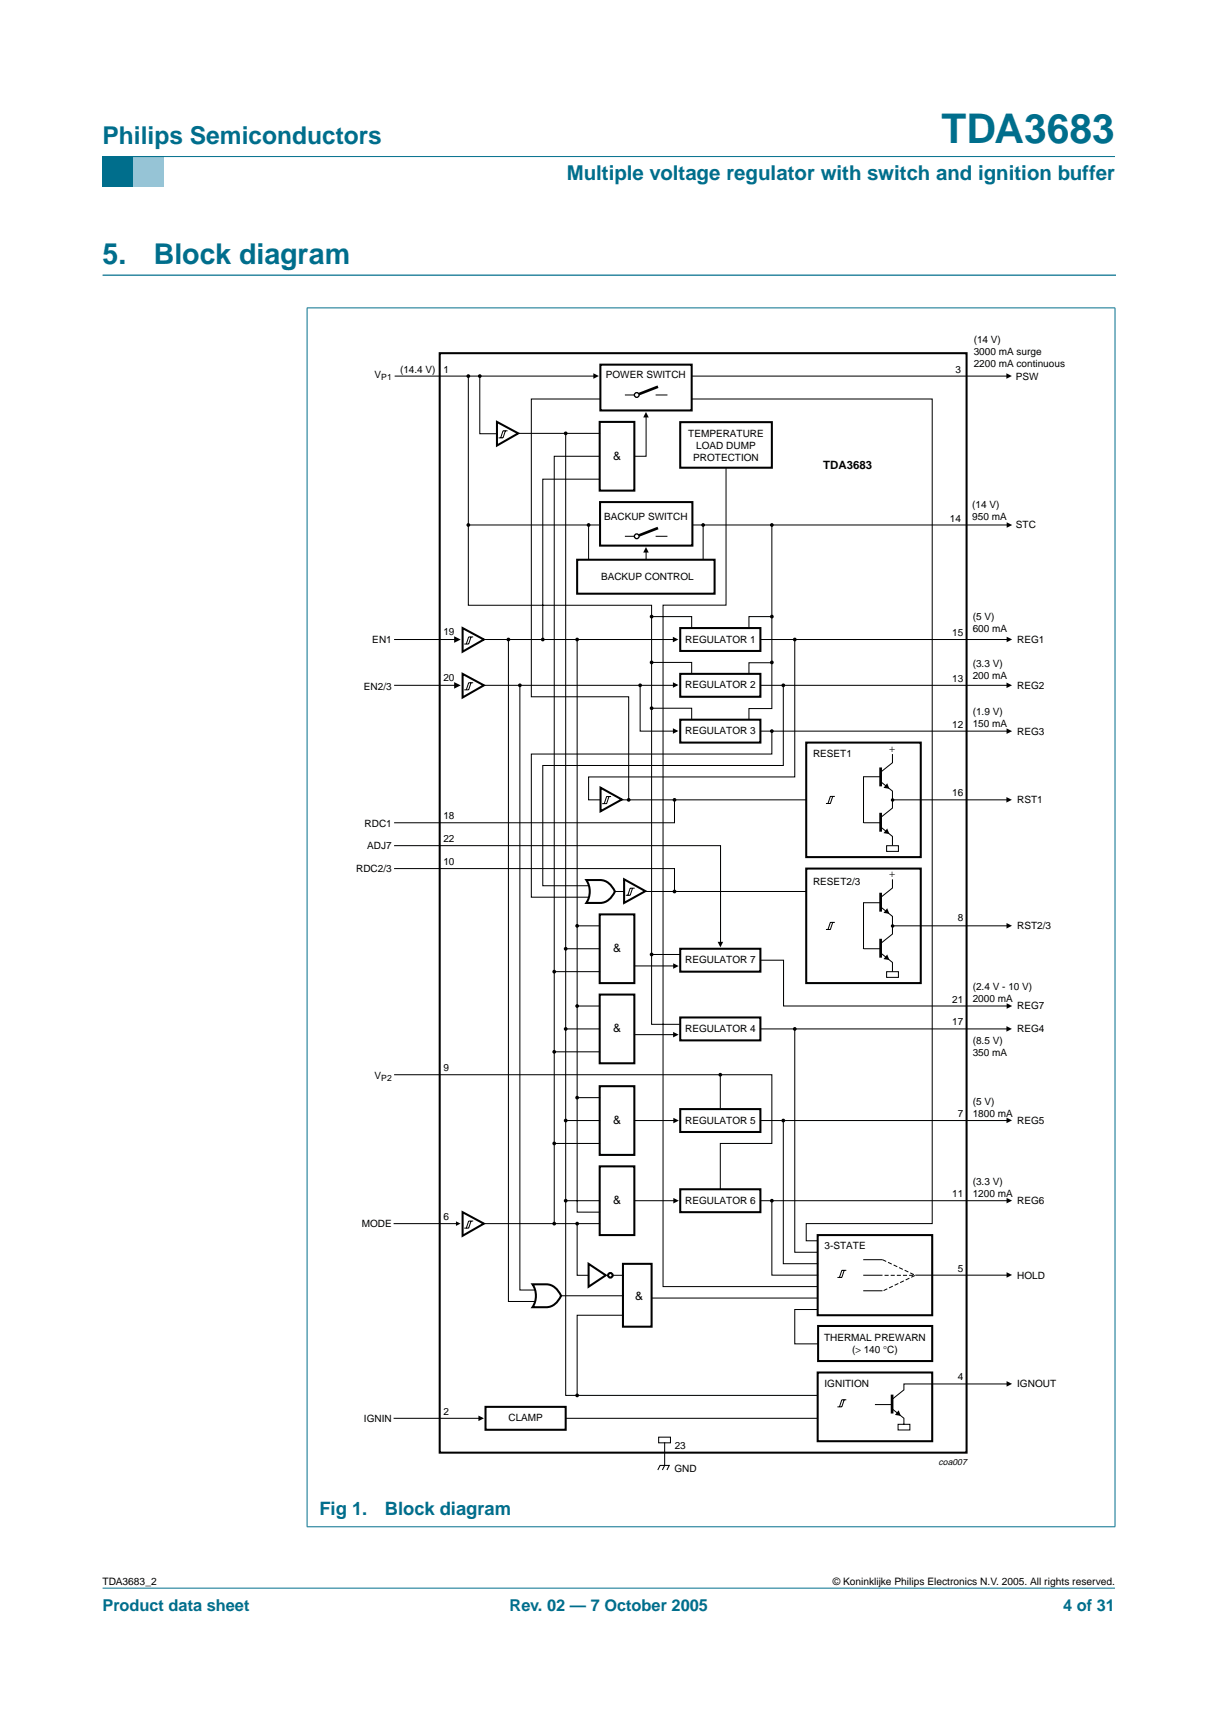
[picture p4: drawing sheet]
<svg xmlns="http://www.w3.org/2000/svg" width="210mm" height="297mm" viewBox="0 0 210 297" stroke-linecap="round" stroke-linejoin="round" font-family="sans-serif">
<path d="M17.7 273.9h174.6z" fill="#006e8c" stroke="#006e8c" stroke-width=".17"/>
<path d="M17.7 27h5.3v5.3h-5.3z" fill-rule="evenodd" fill="#006e8c"/>
<path d="M23 27h5.3v5.3h-5.3z" fill-rule="evenodd" fill="#96c4d6"/>
<g fill="#006e8c" stroke="#006e8c" stroke-width=".17">
<path d="M17.7 27h174.6z"/>
<path d="M53 53.2v210.1z"/>
<path d="M192.3 53.2v210.1z"/>
<path d="M52.9 53.1h139.5z"/>
<path d="M52.9 263.4h139.5z"/>
</g>
<path d="M17.7 47.5h174.7" fill="none" stroke="#006e8c" stroke-width=".21"/>
<g fill="#000">
<path d="M153 135.1l.4 1-1-.2zM153 142.9l.4 1-1-.2zM153 156.7l.4 .9-1-.1zM116.1 166.2l1 .4-1 .5zM78.6 210.7l.8 .4-.8 .4zM82.5 244.2l1 .5-1 .4z"/>
<circle cx="154" cy="138" r=".31"/>
</g>
<path d="M97.6 74.8v165.9h43.4M106.1 153.8h1.5M109.4 166.6h7.2M68 211.1h10.9M99.5 211.1v8.9h2M105.7 220h1.7M68 244.7h15.1" fill="none" stroke="#000" stroke-width=".18"/>
<g fill="none" stroke="#000" stroke-width=".35">
<path d="M75.8 60.9h90.9v189.7h-90.9zM85.7 72.8l3.7 2-3.7 2.1zM103.4 72.8h6v11.8h-6zM103.6 62.9h15.7v7.9h-15.7zM117.3 72.8h15.8v7.9h-15.8zM79.8 108.3l3.7 2-3.7 2.1zM79.8 116.2l3.7 2-3.7 2.1zM117.3 108.3h13.9v4h-13.9zM103.6 135.9l3.6 2-3.6 2zM101.1 151.8h2.4a2.96 2.96 0 0 1 2.6 2 2.97 2.97 0 0 1-2.6 2h-2.4a3.6 3.6 0 0 0 0-4zM101.5 218l3 2-3 2z"/>
<circle cx="105.3" cy="220" r=".4"/>
</g>
<g fill="#000" stroke="#000" stroke-width=".25">
<circle cx="80.8" cy="64.9" r=".2"/>
<circle cx="82.8" cy="64.9" r=".2"/>
<circle cx="97.6" cy="74.8" r=".2"/>
<circle cx="80.8" cy="90.6" r=".2"/>
<circle cx="101.5" cy="90.6" r=".2"/>
<circle cx="121.3" cy="90.6" r=".2"/>
<circle cx="133.1" cy="90.6" r=".2"/>
<circle cx="87.7" cy="110.3" r=".2"/>
<circle cx="89.7" cy="118.2" r=".2"/>
<circle cx="93.6" cy="110.3" r=".2"/>
<circle cx="99.5" cy="110.3" r=".2"/>
<circle cx="112.4" cy="106.4" r=".2"/>
<circle cx="133.1" cy="106.4" r=".2"/>
<circle cx="135.1" cy="118.2" r=".2"/>
<circle cx="137.1" cy="110.3" r=".2"/>
<circle cx="108.4" cy="138" r=".2"/>
<circle cx="116.3" cy="138" r=".2"/>
<circle cx="133.1" cy="126.1" r=".2"/>
<circle cx="99.5" cy="159.7" r=".2"/>
<circle cx="95.6" cy="167.6" r=".2"/>
<circle cx="97.6" cy="163.7" r=".2"/>
<circle cx="112.4" cy="164.6" r=".2"/>
<circle cx="124.2" cy="185.4" r=".2"/>
<circle cx="133.1" cy="207.1" r=".2"/>
</g>
<g fill="none" stroke="#000" stroke-width=".17">
<path d="M82.8 64.9v9.9h2.9M87.2 74.3l-.4 1.2h-.8M87.5 74.3h-.7l-.4 1.2M89.4 74.8h14.1M102.7 64.9h-34.6M103.4 78.7h-7.8v132.6M107.8 68.1h1.6M111.4 71.4v7.3h-2M113.1 68.1h2M81.2 109.9l-.4 1.2h-.7M81.2 117.8l-.4 1.2h-.7M81.6 109.9h-.8l-.4 1.2"/>
<path d="M81.6 117.8h-.8l-.4 1.2M131.1 110.3h43M105 137.4l-.4 1.2h-.7M105.4 137.4h-.8l-.4 1.2M143.6 137.4l-.4 1.2h-.7M144 137.4h-.8l-.4 1.2M151.9 134.8l2 1.7v1.6M151.9 134h-3v7.9h3M153.9 130.1v1.5l-2 1.6M173.9 138h-20v1.4l-2 1.6M151.9 142.7l2 1.6v1.6M152.9 145.9h2.1v1h-2.1z"/>
<path d="M113.6 247.9h2v1h-2z"/>
</g>
<path d="M113.5 66.7l-3.7 1.4M151.9 132.4v3.2M151.9 140.2v3.3" fill="none" stroke="#000" stroke-width=".46"/>
<circle cx="109.8" cy="68.1" r=".41" fill="#fff" stroke="#000" stroke-width=".23"/>
<path d="M119.3 64.9h54.6M80.8 90.6h22.6M107.8 92.5h1.6M113.1 92.5h2M133.1 90.6v15.8h-3.9v1.9" fill="none" stroke="#000" stroke-width=".17"/>
<path d="M103.5 86.6h15.9v7.5h-15.9z" fill="none" stroke="#000" stroke-width=".35"/>
<path d="M113.5 91.1l-3.7 1.4" fill="none" stroke="#000" stroke-width=".46"/>
<circle cx="109.8" cy="92.5" r=".41" fill="#fff" stroke="#000" stroke-width=".23"/>
<g fill="none" stroke="#000" stroke-width=".17">
<path d="M80.8 64.9v39.5h31.6v72.3h4.8M119.2 68.8h41.6v142.3h-21.7v2.9h1.9M101.5 90.7v5.8M103.4 82.7h-9.8v27.7M119.5 90.6h54.6M121.3 90.6v5.9M125.2 80.7v23.7h-10.8v117.5h26.6M68 110.3h11.2M68 118.2h11.1M83.3 110.3h33.3M83.3 118.2h33.5M110.4 118.2v7.9h6.4"/>
<path d="M112.4 106.4h6.9v1.9M112.4 114.3h6.9v1.9M131.1 118.2h43M133.1 106.4v7.9h-3.9v1.9M133.1 114.3v7.9h-3.9v1.9M107.2 138h31.9M112.4 122.2h6.9v1.9M116.3 138v3.9h-48.3M131.1 126.1h42.8M68 149.8h48.3v4M109.1 153.2l-.4 1.2h-.8M109.5 153.2h-.8l-.4 1.2"/>
<path d="M111.2 153.8h27.9M143.6 159.1l-.4 1.2h-.7M144 159.1h-.8l-.4 1.2M151.9 156.4l2 1.7v1.6M151.9 155.7h-3v8h3M153.9 151.7v1.5l-2 1.6M174.1 159.7h-20.2v1.4l-2 1.7M112.4 164.6h4.9M151.9 164.4l2 1.6v1.6M152.9 167.6h2.1v1h-2.1zM81.2 210.6l-.4 1.3h-.7M81.6 210.6h-.8l-.4 1.3"/>
<path d="M145.6 219.1l-.4 1.3h-.8M146 219.1h-.8l-.4 1.3M148.9 217.3h3.3M148.9 220h3.3M148.9 222.7h3.3M174.1 238.7h-18.2v1.1l-2 1.6M145.6 241.5l-.4 1.2h-.8M146 241.5h-.8l-.4 1.2M150.9 242.3h3M153.9 243l2 1.6v1.1M154.9 245.7h2v1h-2z"/>
</g>
<g fill="none" stroke="#000" stroke-width=".35">
<path d="M99.5 96.6h23.7v5.8h-23.7zM117.3 116.2h13.9v4h-13.9zM117.3 124.1h13.9v4h-13.9zM139.1 128.1h19.7v19.7h-19.7zM103.4 157.7h6v11.9h-6zM107.6 151.7l3.7 2-3.7 2.1zM139.1 149.8h19.7v19.8h-19.7zM103.4 171.6h6v11.8h-6zM117.3 163.7h13.9v3.9h-13.9zM117.3 175.5h13.9v4h-13.9zM103.4 187.4h6v11.8h-6zM117.3 191.3h13.9v4h-13.9z"/>
<path d="M79.8 209.1l3.7 2-3.7 2.1zM103.4 201.2h6v11.8h-6zM107.4 218h5v10.9h-5zM117.3 205.1h13.9v4h-13.9zM141 213h19.8v13.9h-19.8zM91.8 221.5h2.4a2.97 2.97 0 0 1 2.6 2 2.97 2.97 0 0 1-2.6 2h-2.4a3.6 3.6 0 0 0 0-4zM141 236.8h19.8v11.8h-19.8zM141.1 228.7h19.7v6.1h-19.7zM83.7 242.7h13.9v3.9h-13.9z"/>
</g>
<g fill="none" stroke="#000" stroke-width=".18">
<path d="M103.5 68.8h-11.9v51.4h16.8v17.8M87.7 110.3v114.2h4.5M89.7 118.2v104.3h2.5M99.5 110.3v98.8h4M135.1 118.2v13.8h-41.5v20.8h7.9M137.1 110.3v23.7h-35.6v4h2.1M133.1 126.1v4h-41.5v24.7h9.9M68 145.9h56.3v17M99.5 159.7h4M95.6 167.6h7.9M97.6 163.7h5.9M97.6 177.5h5.9"/>
<path d="M99.5 173.5h4M109.4 178.5h7.2M131.2 165.6h3.9v7.9h38.8M131.2 177.5h42.6M137.1 177.5v38.5h3.9M68 185.4h65.1v11.8h-8.9v7.9M95.6 181.4h7.9M95.6 197.2h7.9M97.6 193.3h5.9M99.5 189.3h4M109.4 193.3h7.2M124.2 185.4v5.9"/>
<path d="M131.2 193.3h42.6M135.1 193.3v24.7h5.9M83.4 211.1h20.1M97.6 207.1h5.9M109.4 207.1h7.2M131.2 207.1h42.9M133.1 207.1v12.9h7.9M157.9 220h16.2M96.8 223.5h10.6M107.4 226.9h-7.9v13.8M112.3 223.9h28.7M141 225.9h-3.9v5.9h3.9"/>
<path d="M97.6 244.7h43.4M113.5 253.6l.3-.8h1.6l-.4 .8M114.6 248.9v3.9l-.4 .8"/>
</g>
<g fill="#000" stroke="#000" stroke-width=".25">
<circle cx="110.4" cy="118.2" r=".2"/>
<circle cx="112.4" cy="114.3" r=".2"/>
<circle cx="133.1" cy="114.3" r=".2"/>
<circle cx="112.4" cy="122.2" r=".2"/>
<circle cx="116.3" cy="153.8" r=".2"/>
<circle cx="97.6" cy="177.5" r=".2"/>
<circle cx="99.5" cy="173.5" r=".2"/>
<circle cx="137.1" cy="177.5" r=".2"/>
<circle cx="95.6" cy="197.2" r=".2"/>
<circle cx="95.6" cy="181.4" r=".2"/>
<circle cx="97.6" cy="193.3" r=".2"/>
<circle cx="99.5" cy="189.3" r=".2"/>
<circle cx="135.1" cy="193.3" r=".2"/>
<circle cx="95.6" cy="211.1" r=".2"/>
<circle cx="97.6" cy="207.1" r=".2"/>
<circle cx="99.5" cy="211.1" r=".2"/>
<circle cx="99.5" cy="240.7" r=".2"/>
</g>
<g fill="#000">
<path d="M102.3 64.4l1 .5-1 .4zM111.4 71.1l.5 .9h-1zM173.6 64.4l.9 .5-.9 .4zM111.4 94.4l.5 .9h-1zM173.6 90.1l1 .5-1 .4zM78.3 109.8l1.2 .5-1.2 .6zM78.3 117.7l1.2 .5-1.2 .6zM116.1 109.8l.9 .5-.9 .5zM116.1 117.7l.9 .5-.9 .4zM173.6 117.7l.9 .5-.9 .5zM173.6 109.8l1 .5-1 .5zM116.1 125.6l.9 .5-.9 .5z"/>
<path d="M173.6 137.5l.9 .5-.9 .4zM173.6 125.7l1 .4-1 .5zM173.6 159.2l.9 .5-.9 .5zM116.1 178l.9 .5-.9 .5zM123.8 162.5h.9l-.4 .9zM153 164.6l.4 1-1-.2zM173.6 177l.9 .5-.9 .5zM173.6 173.1l1 .4-1 .5zM116.1 192.8l1 .5-1 .5zM173.6 192.8l.9 .5-.9 .4zM116.1 206.6l1 .5-1 .5zM173.6 206.6l1 .5-1 .5z"/>
<path d="M173.6 219.5l1 .4-1 .5zM173.6 238.2l1 .5-1 .5zM155 243.3l.4 .9-1-.1z"/>
<circle cx="154" cy="159.7" r=".31"/>
</g>
<path d="M151.9 154v3.3M151.9 161.9v3.3M153.9 240.6v3.2" fill="none" stroke="#000" stroke-width=".46"/>
<path d="M111.4 94.7v1.8z" fill="#000" stroke="#000" stroke-width=".18"/>
<path d="M152.2 217.3l5.7 2.7-5.6 2.7M152.6 220h5.3" fill="none" stroke="#000" stroke-width=".17" stroke-dasharray=".7 .4" stroke-linecap="butt"/>
<text font-size="7.1" fill="#006e8c" x="162.4" y="24.7">TDA3683</text>
<g font-size="4.9" fill="#006e8c">
<text x="17.7" y="45.5">5.</text>
<text x="26.5" y="45.5">Block diagram</text>
</g>
<text font-size="4.2" fill="#006e8c" x="17.7" y="24.9">Philips Semiconductors</text>
<text font-size="3.5" fill="#006e8c" x="97.7" y="31.1">Multiple voltage regulator with switch and ignition buffer</text>
<g font-size="3.2" fill="#006e8c">
<text x="55.1" y="261.2">Fig 1.</text>
<text x="66.4" y="261.2">Block diagram</text>
</g>
<g font-size="2.8" fill="#006e8c">
<text x="17.7" y="278">Product data sheet</text>
<text x="87.9" y="278">Rev. 02 — 7 October 2005</text>
<text x="183.4" y="278">4 of 31</text>
</g>
<g font-size="2">
<text x="105.7" y="79.3">&amp;</text>
<text x="142" y="80.9">TDA3683</text>
<text x="105.7" y="164.2">&amp;</text>
<text x="105.7" y="178.1">&amp;</text>
<text x="105.7" y="193.9">&amp;</text>
<text x="105.7" y="207.7">&amp;</text>
<text x="109.5" y="224.3">&amp;</text>
</g>
<g font-size="1.8">
<text x="17.7" y="273.4">TDA3683_2</text>
<text x="143.7" y="273.4">© Koninklijke Philips Electronics N.V. 2005. All rights reserved.</text>
</g>
<g font-size="1.7">
<text x="167.9" y="59.2">(14 V)</text>
<text x="64.6" y="65.3">V</text>
<text x="69" y="64.3">(14.4 V)</text>
<text x="76.5" y="64.3">1</text>
<text x="104.5" y="65.3">POWER SWITCH</text>
<text x="164.8" y="64.3">3</text>
<text x="167.9" y="61.2">3000 mA surge</text>
<text x="167.9" y="63.3">2200 mA continuous</text>
<text x="175.2" y="65.5">PSW</text>
<text x="118.7" y="75.3">TEMPERATURE</text>
<text x="120.1" y="77.4">LOAD DUMP</text>
<text x="119.6" y="79.5">PROTECTION</text>
<text x="104.2" y="89.7">BACKUP SWITCH</text>
<text x="163.8" y="90">14</text>
<text x="167.7" y="87.6">(14 V)</text>
<text x="167.7" y="89.7">950 mA</text>
<text x="175.2" y="91.2">STC</text>
<text x="103.7" y="100">BACKUP CONTROL</text>
<text x="167.8" y="107">(5 V)</text>
<text x="64.2" y="110.9">EN1</text>
<text x="76.5" y="109.5">19</text>
<text x="118.2" y="110.9">REGULATOR 1</text>
<text x="164.2" y="109.7">15</text>
<text x="167.8" y="109">600 mA</text>
<text x="175.4" y="110.8">REG1</text>
<text x="62.8" y="119">EN2/3</text>
<text x="76.5" y="117.5">20</text>
<text x="118.2" y="118.8">REGULATOR 2</text>
<text x="164.2" y="117.6">13</text>
<text x="167.8" y="115.1">(3.3 V)</text>
<text x="167.8" y="117.1">200 mA</text>
<text x="175.4" y="118.8">REG2</text>
<text x="164.2" y="125.5">12</text>
<text x="167.8" y="123.4">(1.9 V)</text>
<text x="167.8" y="125.4">150 mA</text>
<text x="118.2" y="126.7">REGULATOR 3</text>
<text x="140.2" y="130.7">RESET1</text>
<text x="153.4" y="129.7">+</text>
<text x="175.4" y="126.7">REG3</text>
<text x="164.2" y="137.4">16</text>
<text x="62.9" y="142.7">RDC1</text>
<text x="76.5" y="141.3">18</text>
<text x="175.4" y="138.6">RST1</text>
<text x="63.4" y="146.5">ADJ7</text>
<text x="76.5" y="145.3">22</text>
<text x="76.5" y="149.2">10</text>
<text x="61.4" y="150.4">RDC2/3</text>
<text x="140.2" y="152.6">RESET2/3</text>
<text x="153.4" y="151.2">+</text>
<text x="165.2" y="158.9">8</text>
<text x="175.4" y="160.3">RST2/3</text>
<text x="118.2" y="166.2">REGULATOR 7</text>
<text x="164.2" y="172.9">21</text>
<text x="167.8" y="170.8">(2.4 V - 10 V)</text>
<text x="167.8" y="172.9">2000 mA</text>
<text x="118.2" y="178">REGULATOR 4</text>
<text x="164.2" y="176.9">17</text>
<text x="175.4" y="174.1">REG7</text>
<text x="175.4" y="178.1">REG4</text>
<text x="76.5" y="184.8">9</text>
<text x="167.8" y="180.1">(8.5 V)</text>
<text x="167.8" y="182.1">350 mA</text>
<text x="64.6" y="186.2">V</text>
<text x="167.8" y="190.5">(5 V)</text>
<text x="118.2" y="193.8">REGULATOR 5</text>
<text x="165.2" y="192.7">7</text>
<text x="167.8" y="192.6">1800 mA</text>
<text x="175.4" y="193.9">REG5</text>
<text x="118.2" y="207.7">REGULATOR 6</text>
<text x="164.2" y="206.5">11</text>
<text x="167.8" y="204.4">(3.3 V)</text>
<text x="167.8" y="206.4">1200 mA</text>
<text x="175.4" y="207.7">REG6</text>
<text x="62.4" y="211.7">MODE</text>
<text x="76.5" y="210.5">6</text>
<text x="142.2" y="215.5">3-STATE</text>
<text x="165.2" y="219.4">5</text>
<text x="175.4" y="220.6">HOLD</text>
<text x="142.1" y="231.2">THERMAL PREWARN</text>
<text x="147" y="233.3">(&gt; 140 °C)</text>
<text x="142.2" y="239.3">IGNITION</text>
<text x="165.2" y="238.1">4</text>
<text x="175.4" y="239.3">IGNOUT</text>
<text x="62.8" y="245.2">IGNIN</text>
<text x="76.5" y="244.1">2</text>
<text x="87.7" y="245.2">CLAMP</text>
<text x="116.4" y="250">23</text>
<text x="116.3" y="253.9">GND</text>
</g>
<g font-size="1.5">
<text x="65.8" y="65.6">P1</text>
<text x="65.8" y="186.5">P2</text>
<text x="161.9" y="252.7">coa007</text>
</g>
</svg>
